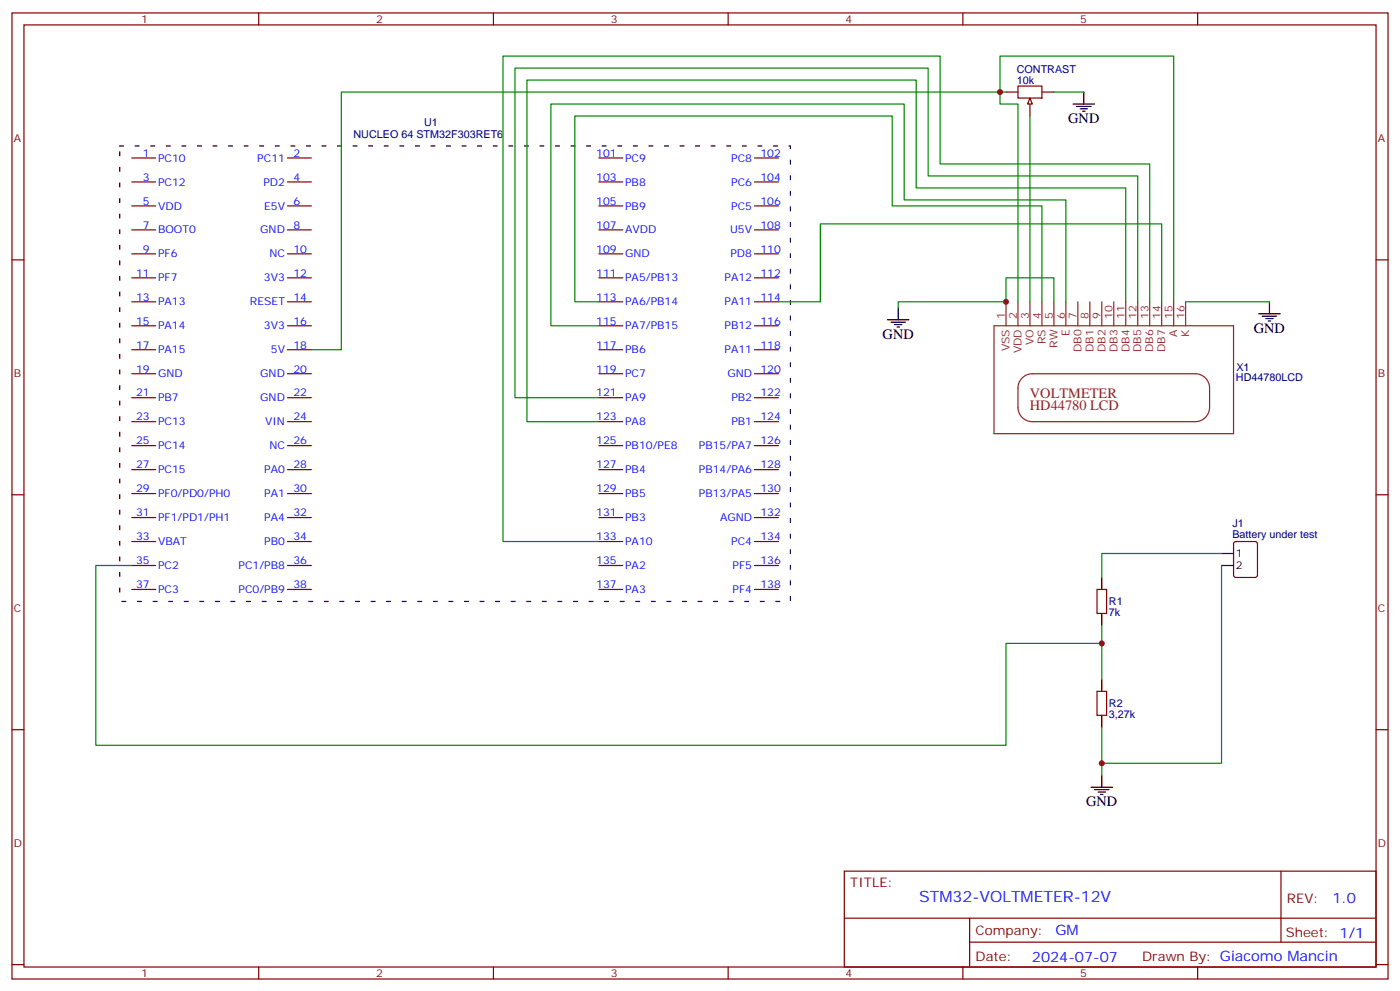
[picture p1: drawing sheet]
<svg xmlns="http://www.w3.org/2000/svg" width="412mm" height="292mm" viewBox="0 0 412 292" stroke-linecap="round" stroke-linejoin="round" font-family="sans-serif">
<g fill="none" stroke="#870000" stroke-width=".35">
<path d="M3.5 3.8h405.4v284.3h-405.4zM7.1 7.3h398.2v277.3h-398.2zM76.2 3.8v3.5M145.3 3.8v3.5M214.5 3.8v3.5M283.6 3.8v3.5M352.8 3.8v3.5M296.3 27.1h3.6M299.9 25.3h7v3.6h-7zM303.4 30.6v3.5M306.9 27.1h3.5M38.8 46.5h7.1"/>
<path d="M38.8 53.6h7.1M84.7 46.5h7M84.7 53.6h7M176.4 46.5h7M176.4 53.6h7M222.2 46.5h7.1M222.2 53.6h7.1M3.5 76.5h3.6M38.8 60.6h7.1M38.8 67.7h7.1M38.8 74.7h7.1M84.7 60.6h7"/>
<path d="M84.7 67.7h7M84.7 74.7h7M176.4 60.6h7M176.4 67.7h7M176.4 74.7h7M222.2 60.6h7.1M222.2 67.7h7.1M222.2 74.7h7.1M405.3 76.5h3.6M38.8 81.8h7.1M38.8 88.8h7.1M38.8 95.9h7.1"/>
<path d="M84.7 81.8h7M84.7 88.8h7M84.7 95.9h7M176.4 81.8h7M176.4 88.8h7M176.4 95.9h7M222.2 81.8h7.1M222.2 88.8h7.1M222.2 95.9h7.1M38.8 102.9h7.1M38.8 110h7.1M38.8 117.1h7.1"/>
<path d="M84.7 102.9h7M84.7 110h7M84.7 117.1h7M176.4 102.9h7M176.4 110h7M176.4 117.1h7M222.2 102.9h7.1M222.2 110h7.1M222.2 117.1h7.1M38.8 124.1h7.1M38.8 131.2h7.1M38.8 138.2h7.1"/>
<path d="M84.7 124.1h7M84.7 131.2h7M84.7 138.2h7M176.4 124.1h7M176.4 131.2h7M176.4 138.2h7M222.2 124.1h7.1M222.2 131.2h7.1M222.2 138.2h7.1M3.5 145.6h3.6M38.8 145.3h7.1M38.8 152.3h7.1"/>
<path d="M38.8 159.4h7.1M84.7 145.3h7M84.7 152.3h7M84.7 159.4h7M176.4 145.3h7M176.4 152.3h7M176.4 159.4h7M222.2 145.3h7.1M222.2 152.3h7.1M222.2 159.4h7.1M405.3 145.6h3.6M38.8 166.4h7.1"/>
<path d="M38.8 173.5h7.1M84.7 166.4h7M84.7 173.5h7M176.4 166.4h7M176.4 173.5h7M222.2 166.4h7.1M222.2 173.5h7.1M323.1 173.5h2.9v7.1h-2.9zM3.5 214.8h3.6M323.1 203.5h2.9v7h-2.9zM405.3 214.8h3.6M248.7 256.4h156.6v28.2h-156.6z"/>
<path d="M377.3 256.4v20.9M248.7 270.2h156.5M285.6 277.3h119.6M285.6 270.2v14.2M3.5 283.9h3.6M76.2 284.6v3.5M145.3 284.6v3.5M214.5 284.6v3.5M283.6 284.6v3.5M352.8 284.6v3.5M405.3 283.9h3.6"/>
</g>
<path d="M35.3 43h197.5v134h-197.5z" fill="none" stroke="#000" stroke-width=".35" stroke-dasharray="1.1 3.5"/>
<path d="M324.6 170v3.5M324.6 180.6v3.5M324.6 200v3.5M324.6 210.5v3.6" fill="none" stroke="#000" stroke-width=".35"/>
<g fill="none" stroke="#8c2424" stroke-width=".35">
<path d="M292.8 95.9h70.6v31.7h-70.6zM296.3 88.8v7.1M299.9 88.8v7.1M303.4 88.8v7.1M306.9 88.8v7.1M310.4 88.8v7.1M314 88.8v7.1M317.5 88.8v7.1M321 88.8v7.1M324.6 88.8v7.1M328.1 88.8v7.1M331.6 88.8v7.1"/>
<path d="M335.1 88.8v7.1M338.7 88.8v7.1M342.2 88.8v7.1M345.7 88.8v7.1M349.2 88.8v7.1M300.9 111.5a4.2 4.2 0 0 1 3.2-1.5h48a4.2 4.2 0 0 1 4.2 4.2v5.7a4.2 4.2 0 0 1-4.2 4.2h-48a4.2 4.2 0 0 1-4.2-4.2v-5.7a4.2 4.2 0 0 1 1-2.7z"/>
</g>
<path d="M303.4 28.9l.7 1.7h-1.4z" fill="#f0f0f0" stroke="#870000" stroke-width=".35"/>
<g fill="none" stroke="#000" stroke-width=".35">
<path d="M316.1 30.6h6.3M317.1 31.3h4.3M318.2 32h2.1M318.9 32.7h.7M319.3 27.1v3.5M261.4 94.1h6.4M262.5 94.8h4.2M263.5 95.5h2.1M264.2 96.2h.7M264.6 90.6v3.5M370.8 92.4h6.3M371.8 93.1h4.3"/>
<path d="M372.9 93.8h2.1M373.6 94.5h.7M373.9 88.8v3.6M359.8 162.9h3.6M359.8 166.4h3.6M321.4 231.7h6.3M322.4 232.4h4.3M323.5 233.1h2.1M324.2 233.8h.7M324.6 228.2v3.5"/>
</g>
<g fill="none" stroke="#008700" stroke-width=".35">
<path d="M296.3 27.1h-195.8v75.8h-8.8M303.4 34.1v54.7M310.4 27.1h8.9M176.4 88.8h-7.1v-54.7h93.5v26.5h44.1v28.2M229.3 88.8h12.4v-22.9h100.5v22.9M299.9 88.8v-58.2h-5.3v-14.1h51.1v72.3M310.4 88.8v-7h-14.1v7h-31.7v1.8M314 88.8v-30h-47.7v-28.2h-104v65.3h14.1M331.6 88.8v-33.5h-61.7v-31.7h-114.7v100.5h21.2M335.1 88.8v-37h-61.7v-31.8h-121.7v97.1h24.7M338.7 88.8v-40.5h-61.8v-31.8h-128.7v142.9h28.2M349.2 88.8h24.7"/>
<path d="M38.8 166.4h-10.6v53h268.1v-30h28.3M359.8 166.4v58.2h-35.2M359.8 162.9h-35.2v7.1M324.6 184.1v15.9M324.6 214.1v14.1"/>
</g>
<path d="M363.6 159.6l.5-.2h5.6l.7 .4v9.5l-.4 .6-5.9 .1-.7-.5v-9.4z" fill="none" stroke="#870000" stroke-width=".35"/>
<g fill="#c00">
<circle cx="324.6" cy="224.6" r=".88"/>
<circle cx="294.6" cy="27.1" r=".88"/>
<circle cx="324.6" cy="189.4" r=".88"/>
<circle cx="296.3" cy="88.8" r=".88"/>
</g>
<text font-size="4.6" fill="#00f" x="270.8" y="265.4">STM32-VOLTMETER-12V</text>
<g font-size="4.2">
<text x="314.7" y="36.3">GND</text>
<text x="260" y="99.8">GND</text>
<text x="369.4" y="98">GND</text>
<text x="320" y="237.3">GND</text>
</g>
<g font-size="4.2" fill="#8d2323">
<text x="303.4" y="117.1">VOLTMETER</text>
<text x="303.4" y="120.6">HD44780 LCD</text>
</g>
<g font-size="4.2" fill="#00f">
<text x="392.5" y="265.7">1.0</text>
<text x="310.9" y="275.2">GM</text>
<text x="304" y="283">2024-07-07</text>
</g>
<g font-size="3.9" fill="#800">
<text x="250.5" y="261">TITLE:</text>
<text x="379.1" y="265.7">REV:</text>
<text x="287.4" y="275.2">Company:</text>
<text x="378.7" y="275.8">Sheet: 1/1</text>
<text x="287.4" y="282.9">Date:</text>
<text x="336.4" y="282.9">Drawn By: Giacomo Mancin</text>
</g>
<g font-size="3.2" fill="#800">
<text x="41.6" y="6.8">1</text>
<text x="110.8" y="6.8">2</text>
<text x="179.9" y="6.8">3</text>
<text x="249.1" y="6.8">4</text>
<text x="318.2" y="6.8">5</text>
<text x="4.1" y="41.9">A</text>
<text x="405.9" y="41.9">A</text>
<text x="4.1" y="111.1">B</text>
<text x="405.9" y="111.1">B</text>
<text x="4.1" y="180.2">C</text>
<text x="405.9" y="180.2">C</text>
<text x="4.1" y="249.3">D</text>
<text x="405.9" y="249.3">D</text>
<text x="41.6" y="287.6">1</text>
<text x="110.8" y="287.6">2</text>
<text x="179.9" y="287.6">3</text>
<text x="249.1" y="287.6">4</text>
<text x="318.2" y="287.6">5</text>
</g>
<g font-size="3.2" fill="#000080">
<text x="299.5" y="21.5">CONTRAST</text>
<text x="299.5" y="24.7">10k</text>
<text x="104.1" y="40.6">NUCLEO 64 STM32F303RET6</text>
<text x="124.9" y="37.1">U1</text>
<text x="364.1" y="112.2">HD44780LCD</text>
<text x="364.2" y="109.1">X1</text>
<text x="363" y="155.2">J1</text>
<text x="363" y="158.3">Battery under test</text>
<text x="326.7" y="178.2">R1</text>
<text x="326.7" y="181.3">7k</text>
<text x="326.7" y="208.2">R2</text>
<text x="326.7" y="211.3">3,27k</text>
</g>
<g font-size="3.2" fill="#00f">
<text x="42.1" y="46.1">1</text>
<text x="46.6" y="47.6">PC10</text>
<text x="75.8" y="47.6">PC11</text>
<text x="86.4" y="46.1">2</text>
<text x="175.6" y="46.1">101</text>
<text x="184.1" y="47.6">PC9</text>
<text x="215.4" y="47.6">PC8</text>
<text x="224" y="46.1">102</text>
<text x="42.1" y="53.2">3</text>
<text x="86.4" y="53.2">4</text>
<text x="175.6" y="53.2">103</text>
<text x="224" y="53.2">104</text>
<text x="46.6" y="54.6">PC12</text>
<text x="77.6" y="54.6">PD2</text>
<text x="184.1" y="54.6">PB8</text>
<text x="215.4" y="54.6">PC6</text>
<text x="42.1" y="60.3">5</text>
<text x="46.6" y="61.7">VDD</text>
<text x="77.8" y="61.7">E5V</text>
<text x="86.4" y="60.3">6</text>
<text x="175.6" y="60.3">105</text>
<text x="184.1" y="61.7">PB9</text>
<text x="215.4" y="61.7">PC5</text>
<text x="224" y="60.3">106</text>
<text x="42.1" y="67.3">7</text>
<text x="46.6" y="68.7">BOOT0</text>
<text x="76.7" y="68.7">GND</text>
<text x="86.4" y="67.3">8</text>
<text x="175.6" y="67.3">107</text>
<text x="184.1" y="68.7">AVDD</text>
<text x="215" y="68.7">U5V</text>
<text x="224" y="67.3">108</text>
<text x="42.1" y="74.4">9</text>
<text x="46.6" y="75.8">PF6</text>
<text x="79.4" y="75.8">NC</text>
<text x="86.4" y="74.4">10</text>
<text x="175.6" y="74.4">109</text>
<text x="184.1" y="75.8">GND</text>
<text x="215.2" y="75.8">PD8</text>
<text x="224" y="74.4">110</text>
<text x="40.1" y="81.4">11</text>
<text x="46.6" y="82.8">PF7</text>
<text x="77.8" y="82.8">3V3</text>
<text x="86.4" y="81.4">12</text>
<text x="175.6" y="81.4">111</text>
<text x="184.1" y="82.8">PA5/PB13</text>
<text x="213.4" y="82.8">PA12</text>
<text x="224" y="81.4">112</text>
<text x="40.1" y="88.5">13</text>
<text x="46.6" y="89.9">PA13</text>
<text x="73.6" y="89.9">RESET</text>
<text x="86.4" y="88.5">14</text>
<text x="175.6" y="88.5">113</text>
<text x="184.1" y="89.9">PA6/PB14</text>
<text x="213.4" y="89.9">PA11</text>
<text x="224" y="88.5">114</text>
<text x="40.1" y="95.5">15</text>
<text x="86.4" y="95.5">16</text>
<text x="175.6" y="95.5">115</text>
<text x="224" y="95.5">116</text>
<text x="46.6" y="96.9">PA14</text>
<text x="77.8" y="96.9">3V3</text>
<text x="184.1" y="96.9">PA7/PB15</text>
<text x="213.4" y="96.9">PB12</text>
<text x="40.1" y="102.6">17</text>
<text x="46.6" y="104">PA15</text>
<text x="79.8" y="104">5V</text>
<text x="86.4" y="102.6">18</text>
<text x="175.6" y="102.6">117</text>
<text x="184.1" y="104">PB6</text>
<text x="213.4" y="104">PA11</text>
<text x="224" y="102.6">118</text>
<text x="40.1" y="109.6">19</text>
<text x="46.6" y="111.1">GND</text>
<text x="76.7" y="111.1">GND</text>
<text x="86.4" y="109.6">20</text>
<text x="175.6" y="109.6">119</text>
<text x="184.1" y="111.1">PC7</text>
<text x="214.3" y="111.1">GND</text>
<text x="224" y="109.6">120</text>
<text x="40.1" y="116.7">21</text>
<text x="46.6" y="118.1">PB7</text>
<text x="76.7" y="118.1">GND</text>
<text x="86.4" y="116.7">22</text>
<text x="175.6" y="116.7">121</text>
<text x="184.1" y="118.1">PA9</text>
<text x="215.4" y="118.1">PB2</text>
<text x="224" y="116.7">122</text>
<text x="40.1" y="123.8">23</text>
<text x="46.6" y="125.2">PC13</text>
<text x="78.1" y="125.2">VIN</text>
<text x="86.4" y="123.8">24</text>
<text x="175.6" y="123.8">123</text>
<text x="184.1" y="125.2">PA8</text>
<text x="215.4" y="125.2">PB1</text>
<text x="224" y="123.8">124</text>
<text x="40.1" y="130.8">25</text>
<text x="86.4" y="130.8">26</text>
<text x="175.6" y="130.8">125</text>
<text x="224" y="130.8">126</text>
<text x="40.1" y="137.9">27</text>
<text x="46.6" y="132.2">PC14</text>
<text x="79.4" y="132.2">NC</text>
<text x="86.4" y="137.9">28</text>
<text x="175.6" y="137.9">127</text>
<text x="184.1" y="132.2">PB10/PE8</text>
<text x="205.9" y="132.2">PB15/PA7</text>
<text x="224" y="137.9">128</text>
<text x="46.6" y="139.3">PC15</text>
<text x="77.9" y="139.3">PA0</text>
<text x="184.1" y="139.3">PB4</text>
<text x="205.9" y="139.3">PB14/PA6</text>
<text x="40.1" y="144.9">29</text>
<text x="46.6" y="146.3">PF0/PD0/PH0</text>
<text x="77.9" y="146.3">PA1</text>
<text x="86.4" y="144.9">30</text>
<text x="175.6" y="144.9">129</text>
<text x="184.1" y="146.3">PB5</text>
<text x="205.9" y="146.3">PB13/PA5</text>
<text x="224" y="144.9">130</text>
<text x="40.1" y="152">31</text>
<text x="46.6" y="153.4">PF1/PD1/PH1</text>
<text x="77.9" y="153.4">PA4</text>
<text x="86.4" y="152">32</text>
<text x="175.6" y="152">131</text>
<text x="184.1" y="153.4">PB3</text>
<text x="212.1" y="153.4">AGND</text>
<text x="224" y="152">132</text>
<text x="40.1" y="159">33</text>
<text x="46.6" y="160.4">VBAT</text>
<text x="77.9" y="160.4">PB0</text>
<text x="86.4" y="159">34</text>
<text x="175.6" y="159">133</text>
<text x="184.1" y="160.4">PA10</text>
<text x="215.4" y="160.4">PC4</text>
<text x="224" y="159">134</text>
<text x="40.1" y="166.1">35</text>
<text x="46.6" y="167.5">PC2</text>
<text x="70.3" y="167.5">PC1/PB8</text>
<text x="86.4" y="166.1">36</text>
<text x="175.6" y="166.1">135</text>
<text x="184.1" y="167.5">PA2</text>
<text x="215.8" y="167.5">PF5</text>
<text x="224" y="166.1">136</text>
<text x="40.1" y="173.1">37</text>
<text x="86.4" y="173.1">38</text>
<text x="175.6" y="173.1">137</text>
<text x="224" y="173.1">138</text>
<text x="46.6" y="174.6">PC3</text>
<text x="70.3" y="174.6">PC0/PB9</text>
<text x="184.1" y="174.6">PA3</text>
<text x="215.8" y="174.6">PF4</text>
</g>
<g font-size="3.2" fill="#8d2323">
<text x="296" y="93.8" transform="rotate(-90 296 93.8)">1</text>
<text x="299.5" y="93.8" transform="rotate(-90 299.5 93.8)">2</text>
<text x="303" y="93.8" transform="rotate(-90 303 93.8)">3</text>
<text x="306.6" y="93.8" transform="rotate(-90 306.6 93.8)">4</text>
<text x="310.1" y="93.8" transform="rotate(-90 310.1 93.8)">5</text>
<text x="313.6" y="93.8" transform="rotate(-90 313.6 93.8)">6</text>
<text x="317.1" y="93.8" transform="rotate(-90 317.1 93.8)">7</text>
<text x="320.7" y="93.8" transform="rotate(-90 320.7 93.8)">8</text>
<text x="324.2" y="93.8" transform="rotate(-90 324.2 93.8)">9</text>
<text x="327.7" y="93.8" transform="rotate(-90 327.7 93.8)">10</text>
<text x="331.3" y="93.8" transform="rotate(-90 331.3 93.8)">11</text>
<text x="334.8" y="93.8" transform="rotate(-90 334.8 93.8)">12</text>
<text x="338.3" y="93.8" transform="rotate(-90 338.3 93.8)">13</text>
<text x="341.8" y="93.8" transform="rotate(-90 341.8 93.8)">14</text>
<text x="345.4" y="93.8" transform="rotate(-90 345.4 93.8)">15</text>
<text x="348.9" y="93.8" transform="rotate(-90 348.9 93.8)">16</text>
<text x="304.4" y="101.6" transform="rotate(-90 304.4 101.6)">VO</text>
<text x="308" y="101.3" transform="rotate(-90 308 101.3)">RS</text>
<text x="315" y="99" transform="rotate(-90 315 99)">E</text>
<text x="346.8" y="99.1" transform="rotate(-90 346.8 99.1)">A</text>
<text x="350.3" y="99.1" transform="rotate(-90 350.3 99.1)">K</text>
<text x="297.4" y="103.4" transform="rotate(-90 297.4 103.4)">VSS</text>
<text x="300.9" y="104" transform="rotate(-90 300.9 104)">VDD</text>
<text x="311.5" y="102.3" transform="rotate(-90 311.5 102.3)">RW</text>
<text x="318.6" y="103.6" transform="rotate(-90 318.6 103.6)">DB0</text>
<text x="322.1" y="103.6" transform="rotate(-90 322.1 103.6)">DB1</text>
<text x="325.6" y="103.6" transform="rotate(-90 325.6 103.6)">DB2</text>
<text x="329.1" y="103.6" transform="rotate(-90 329.1 103.6)">DB3</text>
<text x="332.7" y="103.6" transform="rotate(-90 332.7 103.6)">DB4</text>
<text x="336.2" y="103.6" transform="rotate(-90 336.2 103.6)">DB5</text>
<text x="339.7" y="103.6" transform="rotate(-90 339.7 103.6)">DB6</text>
<text x="343.3" y="103.6" transform="rotate(-90 343.3 103.6)">DB7</text>
</g>
<g font-size="3.2">
<text x="364.1" y="164">1</text>
<text x="364.1" y="167.5">2</text>
</g>
</svg>
